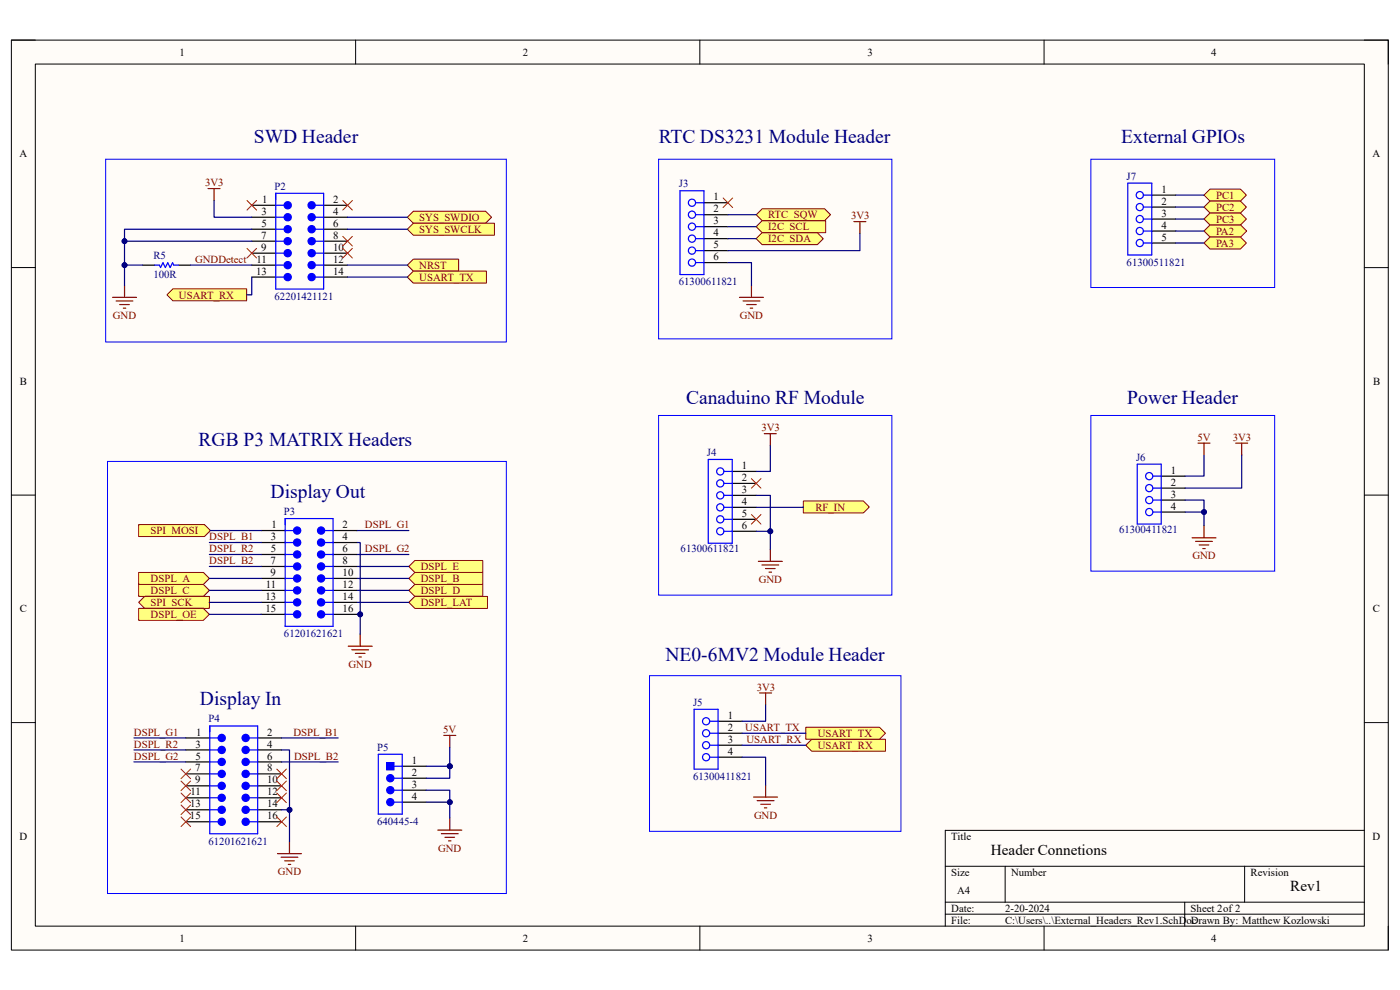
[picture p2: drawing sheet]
<svg xmlns="http://www.w3.org/2000/svg" width="297mm" height="210mm" viewBox="0 0 297 210" stroke-linecap="round" stroke-linejoin="round" font-family="sans-serif">
<path d="M2.4 8.5h292.1v193h-292.1z" fill-rule="evenodd" fill="#fffcf8"/>
<path d="M2.4 8.5h292.1v193h-292.1z" fill="none" stroke="#000" stroke-width=".21"/>
<path d="M7.5 13.6h281.9v182.9h-281.9z" fill-rule="evenodd" fill="#fffcf8"/>
<g fill="none" stroke="#000" stroke-width=".21">
<path d="M2.4 8.5h5.1M7.5 13.6h281.9v182.9h-281.9zM75.4 8.5v5.1M148.5 8.5v5.1M221.5 8.5v5.1M289.4 8.5h5.1v5.1M2.4 56.8h5.1M289.4 56.8h5.1M2.4 105h5.1M289.4 105h5.1M2.4 153.3h5.1M289.4 153.3h5.1"/>
<path d="M289.4 176.1h-88.9v20.4M75.4 196.5v5M148.5 196.5v5M200.5 183.8h88.9M200.5 191.4h88.9M200.5 193.9h88.9M213.2 183.8v7.6M221.5 196.5v5M251.3 191.4v5.1M264 183.8v7.6M294.5 196.5v5"/>
</g>
<path d="M55.4 115.1h5.1M55.4 112.5h5.1M246.3 103.5h5.1M246.3 101h5.1M246.3 106.1h5.1M246.3 108.6h5.1" fill="none" stroke="#000" stroke-width=".25"/>
<g fill="none" stroke="#00f" stroke-width=".25">
<path d="M241.3 98.5h5v12.7h-5zM60.5 115.1h1.8M244.6 103.5h1.7M244.6 101h1.7M244.6 108.6h1.7M244.6 106.1h1.7"/>
<circle cx="243.8" cy="103.5" r=".76"/>
<circle cx="243.8" cy="106.1" r=".76"/>
<circle cx="243.8" cy="108.6" r=".76"/>
<circle cx="243.8" cy="101" r=".76"/>
</g>
<circle cx="63" cy="115.1" r=".76" fill="#00f"/>
<g fill="none" stroke="#00f" stroke-width=".25">
<path d="M60.5 112.5h1.8M68.9 115.1h1.8"/>
<circle cx="63" cy="115.1" r=".76"/>
</g>
<path d="M70.7 115.1h5M70.7 112.5h5" fill="none" stroke="#000" stroke-width=".25"/>
<circle cx="68.1" cy="115.1" r=".76" fill="#00f"/>
<g fill="none" stroke="#00f" stroke-width=".25">
<path d="M68.9 112.5h1.8"/>
<circle cx="68.1" cy="115.1" r=".76"/>
</g>
<circle cx="68.1" cy="112.5" r=".76" fill="#00f"/>
<g fill="none" stroke="#00f" stroke-width=".25">
<path d="M60.5 117.6h1.8"/>
<circle cx="68.1" cy="112.5" r=".76"/>
</g>
<path d="M55.4 117.6h5.1M70.7 117.6h5" fill="none" stroke="#000" stroke-width=".25"/>
<circle cx="63" cy="117.6" r=".76" fill="#00f"/>
<g fill="none" stroke="#00f" stroke-width=".25">
<path d="M68.9 117.6h1.8"/>
<circle cx="63" cy="117.6" r=".76"/>
</g>
<circle cx="68.1" cy="117.6" r=".76" fill="#00f"/>
<g fill="none" stroke="#00f" stroke-width=".25">
<path d="M60.5 120.2h1.8"/>
<circle cx="68.1" cy="117.6" r=".76"/>
</g>
<path d="M55.4 120.2h5.1M70.7 120.2h5" fill="none" stroke="#000" stroke-width=".25"/>
<circle cx="63" cy="120.2" r=".76" fill="#00f"/>
<g fill="none" stroke="#00f" stroke-width=".25">
<path d="M68.9 120.2h1.8"/>
<circle cx="63" cy="120.2" r=".76"/>
</g>
<circle cx="68.1" cy="120.2" r=".76" fill="#00f"/>
<g fill="none" stroke="#00f" stroke-width=".25">
<path d="M60.5 122.7h1.8"/>
<circle cx="68.1" cy="120.2" r=".76"/>
</g>
<path d="M55.4 122.7h5.1M70.7 122.7h5" fill="none" stroke="#000" stroke-width=".25"/>
<circle cx="63" cy="122.7" r=".76" fill="#00f"/>
<g fill="none" stroke="#00f" stroke-width=".25">
<path d="M68.9 122.7h1.8"/>
<circle cx="63" cy="122.7" r=".76"/>
</g>
<circle cx="68.1" cy="122.7" r=".76" fill="#00f"/>
<g fill="none" stroke="#00f" stroke-width=".25">
<path d="M60.5 125.2h1.8"/>
<circle cx="68.1" cy="122.7" r=".76"/>
</g>
<path d="M55.4 125.2h5.1M70.7 125.2h5" fill="none" stroke="#000" stroke-width=".25"/>
<circle cx="63" cy="125.2" r=".76" fill="#00f"/>
<g fill="none" stroke="#00f" stroke-width=".25">
<path d="M68.9 125.2h1.8"/>
<circle cx="63" cy="125.2" r=".76"/>
</g>
<circle cx="68.1" cy="125.2" r=".76" fill="#00f"/>
<g fill="none" stroke="#00f" stroke-width=".25">
<path d="M60.5 127.8h1.8"/>
<circle cx="68.1" cy="125.2" r=".76"/>
</g>
<path d="M55.4 127.8h5.1M55.4 130.3h5.1M70.7 127.8h5M70.7 130.3h5" fill="none" stroke="#000" stroke-width=".25"/>
<circle cx="63" cy="127.8" r=".76" fill="#00f"/>
<g fill="none" stroke="#00f" stroke-width=".25">
<path d="M68.9 127.8h1.8"/>
<circle cx="63" cy="127.8" r=".76"/>
</g>
<circle cx="68.1" cy="127.8" r=".76" fill="#00f"/>
<g fill="none" stroke="#00f" stroke-width=".25">
<path d="M60.5 130.3h1.8"/>
<circle cx="68.1" cy="127.8" r=".76"/>
</g>
<circle cx="63" cy="130.3" r=".76" fill="#00f"/>
<g fill="none" stroke="#00f" stroke-width=".25">
<path d="M68.9 130.3h1.8"/>
<circle cx="63" cy="130.3" r=".76"/>
</g>
<circle cx="68.1" cy="130.3" r=".76" fill="#00f"/>
<g fill="none" stroke="#00f" stroke-width=".25">
<path d="M60.5 110h10.2v22.9h-10.2z"/>
<circle cx="68.1" cy="130.3" r=".76"/>
</g>
<circle cx="63" cy="112.5" r=".76" fill="#00f"/>
<g fill="none" stroke="#00f" stroke-width=".25">
<path d="M144.3 40.5h5v17.7h-5zM147.6 45.5h1.7M147.6 43h1.7M147.6 50.6h1.7M147.6 48.1h1.7M147.6 55.7h1.7M147.6 53.2h1.7M83.6 167.6h1.7"/>
<circle cx="146.8" cy="50.6" r=".76"/>
<circle cx="146.8" cy="53.2" r=".76"/>
<circle cx="146.8" cy="43" r=".76"/>
<circle cx="146.8" cy="48.1" r=".76"/>
<circle cx="146.8" cy="55.7" r=".76"/>
<circle cx="146.8" cy="45.5" r=".76"/>
<circle cx="63" cy="112.5" r=".76"/>
</g>
<path d="M149.3 45.5h5.1M149.3 43h5.1M149.3 48.1h5.1M149.3 50.6h5.1M149.3 53.2h5.1M149.3 55.7h5.1M85.3 162.5h5.1M85.3 165.1h5.1M85.3 167.6h5.1" fill="none" stroke="#000" stroke-width=".25"/>
<circle cx="82.8" cy="167.6" r=".76" fill="#00f"/>
<g fill="none" stroke="#00f" stroke-width=".25">
<path d="M83.6 165.1h1.7"/>
<circle cx="82.8" cy="167.6" r=".76"/>
</g>
<circle cx="82.8" cy="165.1" r=".76" fill="#00f"/>
<g fill="none" stroke="#00f" stroke-width=".25">
<path d="M83.6 162.5h1.7M83.6 170.2h1.7"/>
<circle cx="82.8" cy="165.1" r=".76"/>
</g>
<path d="M85.3 170.2h5.1" fill="none" stroke="#000" stroke-width=".25"/>
<circle cx="82.8" cy="170.2" r=".76" fill="#00f"/>
<circle cx="82.8" cy="170.2" r=".76" fill="none" stroke="#00f" stroke-width=".25"/>
<path d="M82 161.8h1.6v1.5h-1.6z" fill-rule="evenodd" fill="#00f"/>
<path d="M44.5 159.1h1.8M80.3 160h5v12.7h-5zM82 161.8h1.6v1.5h-1.6z" fill="none" stroke="#00f" stroke-width=".25"/>
<path d="M39.4 159.1h5.1M39.4 156.5h5.1" fill="none" stroke="#000" stroke-width=".25"/>
<circle cx="47" cy="159.1" r=".76" fill="#00f"/>
<g fill="none" stroke="#00f" stroke-width=".25">
<path d="M44.5 156.5h1.8M52.9 159.1h1.8"/>
<circle cx="47" cy="159.1" r=".76"/>
</g>
<path d="M54.7 159.1h5M54.7 156.5h5" fill="none" stroke="#000" stroke-width=".25"/>
<circle cx="52.1" cy="159.1" r=".76" fill="#00f"/>
<g fill="none" stroke="#00f" stroke-width=".25">
<path d="M52.9 156.5h1.8"/>
<circle cx="52.1" cy="159.1" r=".76"/>
</g>
<circle cx="52.1" cy="156.5" r=".76" fill="#00f"/>
<g fill="none" stroke="#00f" stroke-width=".25">
<path d="M44.5 161.6h1.8"/>
<circle cx="52.1" cy="156.5" r=".76"/>
</g>
<path d="M39.4 161.6h5.1M54.7 161.6h5" fill="none" stroke="#000" stroke-width=".25"/>
<circle cx="47" cy="161.6" r=".76" fill="#00f"/>
<g fill="none" stroke="#00f" stroke-width=".25">
<path d="M52.9 161.6h1.8"/>
<circle cx="47" cy="161.6" r=".76"/>
</g>
<circle cx="52.1" cy="161.6" r=".76" fill="#00f"/>
<g fill="none" stroke="#00f" stroke-width=".25">
<path d="M44.5 164.2h1.8"/>
<circle cx="52.1" cy="161.6" r=".76"/>
</g>
<path d="M39.4 164.2h5.1M54.7 164.2h5" fill="none" stroke="#000" stroke-width=".25"/>
<circle cx="47" cy="164.2" r=".76" fill="#00f"/>
<g fill="none" stroke="#00f" stroke-width=".25">
<path d="M52.9 164.2h1.8"/>
<circle cx="47" cy="164.2" r=".76"/>
</g>
<circle cx="52.1" cy="164.2" r=".76" fill="#00f"/>
<g fill="none" stroke="#00f" stroke-width=".25">
<path d="M44.5 166.7h1.8"/>
<circle cx="52.1" cy="164.2" r=".76"/>
</g>
<path d="M39.4 166.7h5.1M54.7 166.7h5" fill="none" stroke="#000" stroke-width=".25"/>
<circle cx="47" cy="166.7" r=".76" fill="#00f"/>
<g fill="none" stroke="#00f" stroke-width=".25">
<path d="M52.9 166.7h1.8"/>
<circle cx="47" cy="166.7" r=".76"/>
</g>
<circle cx="52.1" cy="166.7" r=".76" fill="#00f"/>
<g fill="none" stroke="#00f" stroke-width=".25">
<path d="M44.5 169.2h1.8"/>
<circle cx="52.1" cy="166.7" r=".76"/>
</g>
<path d="M39.4 169.2h5.1M54.7 169.2h5" fill="none" stroke="#000" stroke-width=".25"/>
<circle cx="47" cy="169.2" r=".76" fill="#00f"/>
<g fill="none" stroke="#00f" stroke-width=".25">
<path d="M52.9 169.2h1.8"/>
<circle cx="47" cy="169.2" r=".76"/>
</g>
<circle cx="52.1" cy="169.2" r=".76" fill="#00f"/>
<g fill="none" stroke="#00f" stroke-width=".25">
<path d="M44.5 171.8h1.8"/>
<circle cx="52.1" cy="169.2" r=".76"/>
</g>
<path d="M39.4 171.8h5.1M39.4 174.3h5.1M54.7 171.8h5M54.7 174.3h5" fill="none" stroke="#000" stroke-width=".25"/>
<circle cx="47" cy="171.8" r=".76" fill="#00f"/>
<g fill="none" stroke="#00f" stroke-width=".25">
<path d="M52.9 171.8h1.8"/>
<circle cx="47" cy="171.8" r=".76"/>
</g>
<circle cx="52.1" cy="171.8" r=".76" fill="#00f"/>
<g fill="none" stroke="#00f" stroke-width=".25">
<path d="M44.5 174.3h1.8"/>
<circle cx="52.1" cy="171.8" r=".76"/>
</g>
<circle cx="47" cy="174.3" r=".76" fill="#00f"/>
<g fill="none" stroke="#00f" stroke-width=".25">
<path d="M52.9 174.3h1.8"/>
<circle cx="47" cy="174.3" r=".76"/>
</g>
<circle cx="52.1" cy="174.3" r=".76" fill="#00f"/>
<g fill="none" stroke="#00f" stroke-width=".25">
<path d="M44.5 154h10.2v22.9h-10.2z"/>
<circle cx="52.1" cy="174.3" r=".76"/>
</g>
<circle cx="47" cy="156.5" r=".76" fill="#00f"/>
<g fill="none" stroke="#00f" stroke-width=".25">
<path d="M58.5 46.1h1.8M147.3 150.5h5v12.7h-5zM150.6 155.5h1.7M150.6 153h1.7M150.6 158.1h1.7M150.6 160.6h1.7"/>
<circle cx="47" cy="156.5" r=".76"/>
<circle cx="149.8" cy="158.1" r=".76"/>
<circle cx="149.8" cy="155.5" r=".76"/>
<circle cx="149.8" cy="153" r=".76"/>
<circle cx="149.8" cy="160.6" r=".76"/>
</g>
<path d="M53.4 46.1h5.1M53.4 43.5h5.1M152.3 155.5h5.1M152.3 153h5.1M152.3 158.1h5.1M152.3 160.6h5.1" fill="none" stroke="#000" stroke-width=".25"/>
<circle cx="61" cy="46.1" r=".76" fill="#00f"/>
<g fill="none" stroke="#00f" stroke-width=".25">
<path d="M58.5 43.5h1.8M66.9 46.1h1.8"/>
<circle cx="61" cy="46.1" r=".76"/>
</g>
<path d="M68.7 46.1h5M68.7 43.5h5" fill="none" stroke="#000" stroke-width=".25"/>
<circle cx="66.1" cy="46.1" r=".76" fill="#00f"/>
<g fill="none" stroke="#00f" stroke-width=".25">
<path d="M66.9 43.5h1.8"/>
<circle cx="66.1" cy="46.1" r=".76"/>
</g>
<circle cx="66.1" cy="43.5" r=".76" fill="#00f"/>
<g fill="none" stroke="#00f" stroke-width=".25">
<path d="M58.5 48.6h1.8"/>
<circle cx="66.1" cy="43.5" r=".76"/>
</g>
<path d="M53.4 48.6h5.1M68.7 48.6h5" fill="none" stroke="#000" stroke-width=".25"/>
<circle cx="61" cy="48.6" r=".76" fill="#00f"/>
<g fill="none" stroke="#00f" stroke-width=".25">
<path d="M66.9 48.6h1.8"/>
<circle cx="61" cy="48.6" r=".76"/>
</g>
<circle cx="66.1" cy="48.6" r=".76" fill="#00f"/>
<g fill="none" stroke="#00f" stroke-width=".25">
<path d="M58.5 51.2h1.8"/>
<circle cx="66.1" cy="48.6" r=".76"/>
</g>
<path d="M53.4 51.2h5.1M68.7 51.2h5" fill="none" stroke="#000" stroke-width=".25"/>
<circle cx="61" cy="51.2" r=".76" fill="#00f"/>
<g fill="none" stroke="#00f" stroke-width=".25">
<path d="M66.9 51.2h1.8"/>
<circle cx="61" cy="51.2" r=".76"/>
</g>
<circle cx="66.1" cy="51.2" r=".76" fill="#00f"/>
<g fill="none" stroke="#00f" stroke-width=".25">
<path d="M58.5 53.7h1.8"/>
<circle cx="66.1" cy="51.2" r=".76"/>
</g>
<path d="M53.4 53.7h5.1M68.7 53.7h5" fill="none" stroke="#000" stroke-width=".25"/>
<circle cx="61" cy="53.7" r=".76" fill="#00f"/>
<g fill="none" stroke="#00f" stroke-width=".25">
<path d="M66.9 53.7h1.8"/>
<circle cx="61" cy="53.7" r=".76"/>
</g>
<circle cx="66.1" cy="53.7" r=".76" fill="#00f"/>
<g fill="none" stroke="#00f" stroke-width=".25">
<path d="M58.5 56.2h1.8"/>
<circle cx="66.1" cy="53.7" r=".76"/>
</g>
<path d="M53.4 56.2h5.1M68.7 56.2h5" fill="none" stroke="#000" stroke-width=".25"/>
<circle cx="61" cy="56.2" r=".76" fill="#00f"/>
<g fill="none" stroke="#00f" stroke-width=".25">
<path d="M66.9 56.2h1.8"/>
<circle cx="61" cy="56.2" r=".76"/>
</g>
<circle cx="66.1" cy="56.2" r=".76" fill="#00f"/>
<g fill="none" stroke="#00f" stroke-width=".25">
<path d="M58.5 58.8h1.8"/>
<circle cx="66.1" cy="56.2" r=".76"/>
</g>
<path d="M53.4 58.8h5.1M68.7 58.8h5" fill="none" stroke="#000" stroke-width=".25"/>
<circle cx="61" cy="58.8" r=".76" fill="#00f"/>
<g fill="none" stroke="#00f" stroke-width=".25">
<path d="M66.9 58.8h1.8"/>
<circle cx="61" cy="58.8" r=".76"/>
</g>
<circle cx="66.1" cy="58.8" r=".76" fill="#00f"/>
<g fill="none" stroke="#00f" stroke-width=".25">
<path d="M58.5 41h10.2v20.3h-10.2z"/>
<circle cx="66.1" cy="58.8" r=".76"/>
</g>
<circle cx="61" cy="43.5" r=".76" fill="#00f"/>
<circle cx="61" cy="43.5" r=".76" fill="none" stroke="#00f" stroke-width=".25"/>
<path d="M231.4 88.1h39v33.1h-39zM137.8 143.3h53.3v33.1h-53.3z" fill="none" stroke="#00f" stroke-width=".21"/>
<g fill="none" stroke="#800000" stroke-width=".25">
<path d="M254.2 94h2.5M255.4 94v2.6M262.2 94h2.5M263.4 94v2.6M252.9 114.1h5.1M253.7 114.9h3.5M254.4 115.6h2M255.2 116.4h.5M255.4 111.5v2.6M161.2 147h2.5M162.4 147v2.5M159.9 169.1h5.1"/>
<path d="M160.6 169.9h3.6M161.4 170.6h2M162.2 171.4h.5M162.4 166.5v2.6"/>
</g>
<path d="M172.2 156.8h15.7v2.6h-15.7l-1.3-1.3z" fill-rule="evenodd" fill="#ffff80"/>
<path d="M172.2 156.8h15.7v2.6h-15.7l-1.3-1.3z" fill="none" stroke="#800000" stroke-width=".21"/>
<path d="M22.4 33.8h85v38.7h-85z" fill="none" stroke="#00f" stroke-width=".21"/>
<path d="M44.1 40h2.6M45.4 40v2.5M94.1 156h2.6M95.4 156v2.5M92.9 176.1h5.1M93.6 176.9h3.6M94.4 177.6h2M95.2 178.4h.5M95.4 173.6v2.5" fill="none" stroke="#800000" stroke-width=".25"/>
<path d="M52.4 42.5l2 2.1M54.4 42.5l-2 2.1M72.7 42.5l2.1 2.1M74.8 42.5l-2.1 2.1" fill="none" stroke="#f00" stroke-width=".21"/>
<path d="M86.4 46.1l1.3-1.3h15.3l1.3 1.3-1.3 1.3h-15.3z" fill-rule="evenodd" fill="#ffff80"/>
<path d="M86.4 46.1l1.3-1.3h15.3l1.3 1.3-1.3 1.3h-15.3z" fill="none" stroke="#800000" stroke-width=".21"/>
<path d="M86.4 48.6l1.3-1.2h17.2v2.5h-17.2z" fill-rule="evenodd" fill="#ffff80"/>
<path d="M86.4 48.6l1.3-1.2h17.2v2.5h-17.2z" fill="none" stroke="#800000" stroke-width=".21"/>
<path d="M86.4 56.2l1.3-1.2h9.6v2.5h-9.6z" fill-rule="evenodd" fill="#ffff80"/>
<path d="M86.4 56.2l1.3-1.2h9.6v2.5h-9.6z" fill="none" stroke="#800000" stroke-width=".21"/>
<path d="M86.4 58.8l1.3-1.3h15.5v2.6h-15.5z" fill-rule="evenodd" fill="#ffff80"/>
<path d="M86.4 58.8l1.3-1.3h15.5v2.6h-15.5z" fill="none" stroke="#800000" stroke-width=".21"/>
<path d="M52.4 52.7l2 2M54.4 52.7l-2 2M72.7 50.1l2.1 2.1M72.7 52.7l2.1 2M74.8 50.1l-2.1 2.1M74.8 52.7l-2.1 2" fill="none" stroke="#f00" stroke-width=".21"/>
<path d="M30.3 56.2h2.5M37.9 56.2h2.5" fill="none" stroke="#000" stroke-width=".25"/>
<path d="M32.8 56.2h1l.3 .6 .5-1.1 .5 1.1 .5-1.1 .5 1.1 .5-1.1 .3 .5h1" fill="none" stroke="#00f" stroke-width=".25"/>
<path d="M23.9 63.1h5.1M24.6 63.8h3.6M25.4 64.6h2M26.2 65.4h.5M26.4 60.5v2.6" fill="none" stroke="#800000" stroke-width=".25"/>
<path d="M36.7 61.3h15.6v2.5h-15.6l-1.3-1.3z" fill-rule="evenodd" fill="#ffff80"/>
<path d="M36.7 61.3h15.6v2.5h-15.6l-1.3-1.3z" fill="none" stroke="#800000" stroke-width=".21"/>
<path d="M161.7 44.3h13.2l1.3 1.3-1.3 1.2h-13.2l-1.3-1.2z" fill-rule="evenodd" fill="#ffff80"/>
<path d="M161.7 44.3h13.2l1.3 1.3-1.3 1.2h-13.2l-1.3-1.2z" fill="none" stroke="#800000" stroke-width=".21"/>
<path d="M160.4 48.1l1.3-1.3h13.5v2.6h-13.5z" fill-rule="evenodd" fill="#ffff80"/>
<path d="M160.4 48.1l1.3-1.3h13.5v2.6h-13.5z" fill="none" stroke="#800000" stroke-width=".21"/>
<path d="M161.7 49.4h11.7l1.3 1.2-1.3 1.3h-11.7l-1.3-1.3z" fill-rule="evenodd" fill="#ffff80"/>
<path d="M161.7 49.4h11.7l1.3 1.2-1.3 1.3h-11.7l-1.3-1.3z" fill="none" stroke="#800000" stroke-width=".21"/>
<path d="M181.2 47h2.5M182.4 47v2.6M156.9 63.1h5.1M157.6 63.8h3.6M158.4 64.6h2M159.2 65.4h.5M159.4 60.5v2.6" fill="none" stroke="#800000" stroke-width=".25"/>
<path d="M153.4 42l2 2M155.4 42l-2 2" fill="none" stroke="#f00" stroke-width=".21"/>
<path d="M29.4 111.3h14l1.2 1.2-1.2 1.3h-14z" fill-rule="evenodd" fill="#ffff80"/>
<path d="M29.4 111.3h14l1.2 1.2-1.2 1.3h-14z" fill="none" stroke="#800000" stroke-width=".21"/>
<path d="M29.4 124h13.7l1.3 1.2-1.3 1.3h-13.7z" fill-rule="evenodd" fill="#ffff80"/>
<path d="M29.4 124h13.7l1.3 1.2-1.3 1.3h-13.7z" fill="none" stroke="#800000" stroke-width=".21"/>
<path d="M30.7 126.5h13.7v2.6h-13.7l-1.3-1.3z" fill-rule="evenodd" fill="#ffff80"/>
<path d="M30.7 126.5h13.7v2.6h-13.7l-1.3-1.3z" fill="none" stroke="#800000" stroke-width=".21"/>
<path d="M29.4 129.1h13.7l1.3 1.2-1.3 1.3h-13.7z" fill-rule="evenodd" fill="#ffff80"/>
<path d="M29.4 129.1h13.7l1.3 1.2-1.3 1.3h-13.7z" fill="none" stroke="#800000" stroke-width=".21"/>
<path d="M86.7 120.2l1.3-1.3h14.4v2.5h-14.4z" fill-rule="evenodd" fill="#ffff80"/>
<path d="M86.7 120.2l1.3-1.3h14.4v2.5h-14.4z" fill="none" stroke="#800000" stroke-width=".21"/>
<path d="M86.7 122.7l1.3-1.3h14.4v2.6h-14.4z" fill-rule="evenodd" fill="#ffff80"/>
<path d="M86.7 122.7l1.3-1.3h14.4v2.6h-14.4z" fill="none" stroke="#800000" stroke-width=".21"/>
<path d="M88 124h14.4v2.5h-14.4l-1.3-1.3z" fill-rule="evenodd" fill="#ffff80"/>
<path d="M88 124h14.4v2.5h-14.4l-1.3-1.3z" fill="none" stroke="#800000" stroke-width=".21"/>
<path d="M88 126.5h15.4v2.6h-15.4l-1.3-1.3z" fill-rule="evenodd" fill="#ffff80"/>
<path d="M88 126.5h15.4v2.6h-15.4l-1.3-1.3z" fill="none" stroke="#800000" stroke-width=".21"/>
<path d="M29.4 121.4h13.7l1.3 1.3-1.3 1.3h-13.7z" fill-rule="evenodd" fill="#ffff80"/>
<path d="M29.4 121.4h13.7l1.3 1.3-1.3 1.3h-13.7z" fill="none" stroke="#800000" stroke-width=".21"/>
<g fill="none" stroke="#800000" stroke-width=".25">
<path d="M162.2 92h2.5M163.4 92v2.5M160.9 119.1h5.1M161.6 119.9h3.6M163.4 116.5v2.6M73.9 137.1h5.1M74.6 137.8h3.6M75.4 138.6h2M76.2 139.4h.5M76.4 134.5v2.6M162.4 120.6h2M163.2 121.4h.5"/>
<path d="M61.4 178.6v2.5M58.9 181.1h5.1M59.6 181.9h3.6M60.4 182.6h2M61.2 183.4h.5"/>
</g>
<g fill="none" stroke="#f00" stroke-width=".21">
<path d="M159.4 101.5l2 2.1M159.4 109.2l2 2M161.4 101.5l-2 2.1M161.4 109.2l-2 2M38.4 170.8l2 2M38.4 168.2l2 2.1M38.4 165.7l2 2M38.4 163.2l2 2M38.4 173.3l2 2M40.4 170.8l-2 2M40.4 168.2l-2 2.1M40.4 165.7l-2 2"/>
<path d="M40.4 163.2l-2 2M40.4 173.3l-2 2M58.7 163.2l2.1 2M58.7 165.7l2.1 2M58.7 168.2l2.1 2.1M58.7 173.3l2.1 2M60.8 163.2l-2.1 2M60.8 165.7l-2.1 2M60.8 168.2l-2.1 2.1M60.8 173.3l-2.1 2"/>
</g>
<path d="M155.3 102.5h5.1M155.3 100h5.1M155.3 105.1h5.1M155.3 107.6h5.1M155.3 110.2h5.1M155.3 112.7h5.1" fill="none" stroke="#000" stroke-width=".25"/>
<g fill="none" stroke="#00f" stroke-width=".25">
<path d="M150.3 97.5h5v17.7h-5zM153.6 102.5h1.7M153.6 100h1.7M153.6 107.6h1.7M153.6 105.1h1.7M153.6 112.7h1.7M153.6 110.2h1.7"/>
<circle cx="152.8" cy="112.7" r=".76"/>
<circle cx="152.8" cy="105.1" r=".76"/>
<circle cx="152.8" cy="110.2" r=".76"/>
<circle cx="152.8" cy="100" r=".76"/>
<circle cx="152.8" cy="102.5" r=".76"/>
<circle cx="152.8" cy="107.6" r=".76"/>
</g>
<path d="M170.4 106.3h12.8l1.2 1.2-1.2 1.3h-12.8z" fill-rule="evenodd" fill="#ffff80"/>
<path d="M170.4 106.3h12.8l1.2 1.2-1.2 1.3h-12.8z" fill="none" stroke="#800000" stroke-width=".21"/>
<path d="M139.7 33.8h49.5v38.1h-49.5zM22.8 97.9h84.6v91.6h-84.6zM139.7 88.1h49.5v38.1h-49.5z" fill="none" stroke="#00f" stroke-width=".21"/>
<path d="M170.9 154.3h15.7l1.3 1.3-1.3 1.2h-15.7z" fill-rule="evenodd" fill="#ffff80"/>
<path d="M170.9 154.3h15.7l1.3 1.3-1.3 1.2h-15.7z" fill="none" stroke="#800000" stroke-width=".21"/>
<path d="M244.3 43.9h5.1M244.3 41.4h5.1M244.3 46.5h5.1M244.3 49h5.1M244.3 51.6h5.1" fill="none" stroke="#000" stroke-width=".25"/>
<g fill="none" stroke="#00f" stroke-width=".25">
<path d="M239.3 38.9h5v15.2h-5zM242.6 43.9h1.7M242.6 41.4h1.7M242.6 49h1.7M242.6 46.5h1.7M242.6 51.6h1.7"/>
<circle cx="241.8" cy="51.6" r=".76"/>
<circle cx="241.8" cy="46.5" r=".76"/>
<circle cx="241.8" cy="43.9" r=".76"/>
<circle cx="241.8" cy="41.4" r=".76"/>
<circle cx="241.8" cy="49" r=".76"/>
</g>
<path d="M256.7 40.1h6.5l1.2 1.3-1.2 1.3h-6.5l-1.3-1.3z" fill-rule="evenodd" fill="#ffff80"/>
<path d="M256.7 40.1h6.5l1.2 1.3-1.2 1.3h-6.5l-1.3-1.3z" fill="none" stroke="#800000" stroke-width=".21"/>
<path d="M255.4 43.9l1.3-1.2h6.5l1.2 1.2-1.2 1.3h-6.5z" fill-rule="evenodd" fill="#ffff80"/>
<path d="M255.4 43.9l1.3-1.2h6.5l1.2 1.2-1.2 1.3h-6.5z" fill="none" stroke="#800000" stroke-width=".21"/>
<path d="M256.7 45.2h6.5l1.2 1.3-1.2 1.2h-6.5l-1.3-1.2z" fill-rule="evenodd" fill="#ffff80"/>
<path d="M256.7 45.2h6.5l1.2 1.3-1.2 1.2h-6.5l-1.3-1.2z" fill="none" stroke="#800000" stroke-width=".21"/>
<path d="M256.7 47.7h6.5l1.3 1.3-1.3 1.3h-6.5l-1.3-1.3z" fill-rule="evenodd" fill="#ffff80"/>
<path d="M256.7 47.7h6.5l1.3 1.3-1.3 1.3h-6.5l-1.3-1.3z" fill="none" stroke="#800000" stroke-width=".21"/>
<path d="M256.7 50.3h6.5l1.2 1.3-1.2 1.2h-6.5l-1.3-1.2z" fill-rule="evenodd" fill="#ffff80"/>
<path d="M256.7 50.3h6.5l1.2 1.3-1.2 1.2h-6.5l-1.3-1.2z" fill="none" stroke="#800000" stroke-width=".21"/>
<path d="M231.4 33.8h39v27.2h-39z" fill="none" stroke="#00f" stroke-width=".21"/>
<path d="M255.4 96.6v4.4h-4M263.4 96.6v6.9h-12M255.4 108.6v2.9" fill="none" stroke="#000080" stroke-width=".25"/>
<circle cx="255.4" cy="108.6" r=".51" fill="#000080"/>
<circle cx="255.4" cy="108.6" r=".51" fill="none" stroke="#000080" stroke-width=".21"/>
<path d="M251.4 106.1h4v2.5h-4" fill="none" stroke="#000080" stroke-width=".25"/>
<circle cx="255.4" cy="108.6" r=".51" fill="#000080"/>
<circle cx="255.4" cy="108.6" r=".51" fill="none" stroke="#000080" stroke-width=".21"/>
<path d="M157.4 158.1h13.5M162.4 149.5v3.5h-5M90.4 162.5h5M157.4 160.6h5v5.9" fill="none" stroke="#000080" stroke-width=".25"/>
<circle cx="95.4" cy="162.6" r=".51" fill="#000080"/>
<circle cx="95.4" cy="162.6" r=".51" fill="none" stroke="#000080" stroke-width=".21"/>
<path d="M90.4 167.6h5v2.6" fill="none" stroke="#000080" stroke-width=".25"/>
<circle cx="95.4" cy="170.2" r=".51" fill="#000080"/>
<circle cx="95.4" cy="170.2" r=".51" fill="none" stroke="#000080" stroke-width=".21"/>
<path d="M90.4 170.2h5v3.4" fill="none" stroke="#000080" stroke-width=".25"/>
<circle cx="95.4" cy="170.2" r=".51" fill="#000080"/>
<circle cx="95.4" cy="170.2" r=".51" fill="none" stroke="#000080" stroke-width=".21"/>
<path d="M95.4 162.5v2.6h-5" fill="none" stroke="#000080" stroke-width=".25"/>
<circle cx="95.4" cy="162.6" r=".51" fill="#000080"/>
<circle cx="95.4" cy="162.6" r=".51" fill="none" stroke="#000080" stroke-width=".21"/>
<path d="M95.4 158.5v4" fill="none" stroke="#000080" stroke-width=".25"/>
<circle cx="95.4" cy="162.6" r=".51" fill="#000080"/>
<circle cx="95.4" cy="162.6" r=".51" fill="none" stroke="#000080" stroke-width=".21"/>
<path d="M26.4 56.2v4.3M40.4 56.2h13M45.4 42.5v3.6h8M53.4 58.8v3.7h-1.1M73.7 48.6h12.7M73.7 46.1h12.7M73.7 56.2h12.7M73.7 58.8h12.7" fill="none" stroke="#000080" stroke-width=".25"/>
<circle cx="26.4" cy="56.2" r=".51" fill="#000080"/>
<circle cx="26.4" cy="56.2" r=".51" fill="none" stroke="#000080" stroke-width=".21"/>
<path d="M53.4 48.6h-27v2.6" fill="none" stroke="#000080" stroke-width=".25"/>
<circle cx="26.4" cy="51.2" r=".51" fill="#000080"/>
<circle cx="26.4" cy="51.2" r=".51" fill="none" stroke="#000080" stroke-width=".21"/>
<path d="M53.4 51.2h-27v5h3.9" fill="none" stroke="#000080" stroke-width=".25"/>
<circle cx="26.4" cy="56.2" r=".51" fill="#000080"/>
<circle cx="26.4" cy="56.2" r=".51" fill="none" stroke="#000080" stroke-width=".21"/>
<circle cx="26.4" cy="51.2" r=".51" fill="#000080"/>
<circle cx="26.4" cy="51.2" r=".51" fill="none" stroke="#000080" stroke-width=".21"/>
<g fill="none" stroke="#000080" stroke-width=".25">
<path d="M154.4 55.7h5v4.8M154.4 45.5h6M154.4 48.1h6M154.4 50.6h6M182.4 49.6v3.6h-28M44.6 112.5h10.8M44.4 125.2h11M44.4 122.7h11M44.4 127.8h11M44.4 130.3h11M75.7 130.3h.7v4.2M75.7 125.2h11"/>
<path d="M75.7 122.7h11M75.7 127.8h11M75.7 120.2h11"/>
</g>
<circle cx="76.4" cy="130.3" r=".51" fill="#000080"/>
<circle cx="76.4" cy="130.3" r=".51" fill="none" stroke="#000080" stroke-width=".21"/>
<path d="M44.4 115.1h11M44.4 117.6h11M75.7 115.1h.7v15.2M75.7 117.6h11M75.7 112.5h11M44.4 120.2h11" fill="none" stroke="#000080" stroke-width=".25"/>
<circle cx="76.4" cy="130.3" r=".51" fill="#000080"/>
<circle cx="76.4" cy="130.3" r=".51" fill="none" stroke="#000080" stroke-width=".21"/>
<path d="M28.4 159.1h11M28.4 156.5h11M59.7 156.5h12M28.4 161.6h11M59.7 161.6h12M61.4 171.8v6.8" fill="none" stroke="#000080" stroke-width=".25"/>
<circle cx="61.4" cy="171.8" r=".51" fill="#000080"/>
<circle cx="61.4" cy="171.8" r=".51" fill="none" stroke="#000080" stroke-width=".21"/>
<path d="M59.7 159.1h1.7v12.7h-1.7" fill="none" stroke="#000080" stroke-width=".25"/>
<circle cx="61.4" cy="171.8" r=".51" fill="#000080"/>
<circle cx="61.4" cy="171.8" r=".51" fill="none" stroke="#000080" stroke-width=".21"/>
<path d="M163.4 94.5v5.5h-3M160.4 112.7h3v3.8" fill="none" stroke="#000080" stroke-width=".25"/>
<circle cx="163.4" cy="112.7" r=".51" fill="#000080"/>
<circle cx="163.4" cy="112.7" r=".51" fill="none" stroke="#000080" stroke-width=".21"/>
<path d="M160.4 105.1h3v7.6" fill="none" stroke="#000080" stroke-width=".25"/>
<circle cx="163.4" cy="112.7" r=".51" fill="#000080"/>
<circle cx="163.4" cy="112.7" r=".51" fill="none" stroke="#000080" stroke-width=".21"/>
<path d="M249.4 41.4h6M249.4 43.9h6M249.4 46.5h6M249.4 49h6M249.4 51.6h6M170.4 107.5l-10 .1M157.4 155.5h13.5" fill="none" stroke="#000080" stroke-width=".25"/>
<g font-size="4.1" fill="#000080">
<text x="53.8" y="30.4">SWD Header</text>
<text x="139.7" y="30.4">RTC DS3231 Module Header</text>
<text x="237.9" y="30.4">External GPIOs</text>
<text x="145.6" y="85.6">Canaduino RF Module</text>
<text x="239.1" y="85.6">Power Header</text>
<text x="42.1" y="94.7">RGB P3 MATRIX Headers</text>
<text x="57.4" y="105.7">Display Out</text>
<text x="141.2" y="140.2">NE0-6MV2 Module Header</text>
<text x="42.4" y="149.6">Display In</text>
</g>
<g font-size="3.2">
<text x="210.2" y="181.4">Header Connetions</text>
<text x="273.7" y="188.9">Rev1</text>
</g>
<g font-size="2.3">
<text x="38.1" y="11.8">1</text>
<text x="110.9" y="11.8">2</text>
<text x="184" y="11.8">3</text>
<text x="256.9" y="11.8">4</text>
<text x="4.1" y="33.4">A</text>
<text x="291.2" y="33.4">A</text>
<text x="246.4" y="40.9">1</text>
<text x="55.5" y="45.6">3</text>
<text x="55.6" y="43.1">1</text>
<text x="70.7" y="45.6">4</text>
<text x="70.7" y="43.1">2</text>
<text x="151.4" y="45">2</text>
<text x="151.4" y="42.5">1</text>
<text x="151.4" y="47.6">3</text>
<text x="246.4" y="43.4">2</text>
<text x="246.4" y="46">3</text>
<text x="55.4" y="50.7">7</text>
<text x="55.4" y="53.2">9</text>
<text x="55.5" y="48.1">5</text>
<text x="70.7" y="48.1">6</text>
<text x="70.7" y="50.7">8</text>
<text x="70.7" y="53.2">10</text>
<text x="151.4" y="50.1">4</text>
<text x="151.4" y="52.7">5</text>
<text x="246.4" y="48.5">4</text>
<text x="246.4" y="51.1">5</text>
<text x="54.4" y="58.3">13</text>
<text x="54.4" y="55.8">11</text>
<text x="70.7" y="55.8">12</text>
<text x="70.7" y="58.3">14</text>
<text x="151.4" y="55.2">6</text>
<text x="4.2" y="81.7">B</text>
<text x="291.3" y="81.7">B</text>
<text x="157.4" y="99.5">1</text>
<text x="248.4" y="100.5">1</text>
<text x="157.4" y="102.1">2</text>
<text x="157.4" y="104.6">3</text>
<text x="157.4" y="107.1">4</text>
<text x="248.4" y="103">2</text>
<text x="248.4" y="105.6">3</text>
<text x="57.6" y="112.1">1</text>
<text x="72.7" y="112.1">2</text>
<text x="157.4" y="109.7">5</text>
<text x="157.4" y="112.2">6</text>
<text x="248.4" y="108.1">4</text>
<text x="57.4" y="119.7">7</text>
<text x="57.4" y="117.1">5</text>
<text x="57.5" y="114.6">3</text>
<text x="72.7" y="114.6">4</text>
<text x="72.7" y="117.1">6</text>
<text x="72.7" y="119.7">8</text>
<text x="56.4" y="124.8">11</text>
<text x="57.4" y="122.2">9</text>
<text x="72.7" y="122.2">10</text>
<text x="72.7" y="124.8">12</text>
<text x="4.2" y="129.9">C</text>
<text x="56.3" y="129.8">15</text>
<text x="56.3" y="127.3">13</text>
<text x="72.7" y="127.3">14</text>
<text x="72.7" y="129.8">16</text>
<text x="291.3" y="129.9">C</text>
<text x="154.4" y="155.1">2</text>
<text x="154.4" y="152.5">1</text>
<text x="41.5" y="158.6">3</text>
<text x="41.5" y="161.1">5</text>
<text x="41.6" y="156">1</text>
<text x="56.7" y="158.6">4</text>
<text x="56.7" y="156">2</text>
<text x="56.7" y="161.1">6</text>
<text x="154.4" y="157.6">3</text>
<text x="154.4" y="160.1">4</text>
<text x="41.4" y="163.7">7</text>
<text x="41.4" y="166.2">9</text>
<text x="56.7" y="163.7">8</text>
<text x="56.7" y="166.2">10</text>
<text x="87.4" y="162.1">1</text>
<text x="87.4" y="164.6">2</text>
<text x="87.4" y="167.1">3</text>
<text x="40.3" y="173.8">15</text>
<text x="40.3" y="171.3">13</text>
<text x="40.4" y="168.7">11</text>
<text x="56.7" y="168.7">12</text>
<text x="56.7" y="171.3">14</text>
<text x="56.7" y="173.8">16</text>
<text x="87.4" y="169.7">4</text>
<text x="4.1" y="178.2">D</text>
<text x="201.8" y="178.2">Title</text>
<text x="291.2" y="178.2">D</text>
<text x="201.8" y="185.8">Size</text>
<text x="214.5" y="185.8">Number</text>
<text x="265.3" y="185.8">Revision</text>
<text x="203.1" y="189.6">A4</text>
<text x="201.8" y="193.4">Date:</text>
<text x="201.8" y="196">File:</text>
<text x="213.2" y="196">C:\Users\..\External_Headers_Rev1.SchDoc</text>
<text x="213.2" y="193.4">2-20-2024</text>
<text x="252.6" y="193.4">Sheet 2of 2</text>
<text x="252.6" y="196">Drawn By: Matthew Kozlowski</text>
<text x="38.1" y="199.8">1</text>
<text x="110.9" y="199.8">2</text>
<text x="184" y="199.8">3</text>
<text x="256.9" y="199.8">4</text>
</g>
<g font-size="2.3" fill="#800000">
<text x="43.5" y="39.5">3V3</text>
<text x="88.9" y="46.9">SYS_SWDIO</text>
<text x="162.9" y="46.3">RTC_SQW</text>
<text x="180.6" y="46.5">3V3</text>
<text x="258" y="42.2">PC1</text>
<text x="258" y="44.7">PC2</text>
<text x="258" y="47.2">PC3</text>
<text x="88.9" y="49.4">SYS_SWCLK</text>
<text x="162.9" y="48.9">I2C_SCL</text>
<text x="162.9" y="51.4">I2C_SDA</text>
<text x="258" y="49.8">PA2</text>
<text x="258" y="52.3">PA3</text>
<text x="41.4" y="55.8">GNDDetect</text>
<text x="88.9" y="57">NRST</text>
<text x="88.9" y="59.6">USART_TX</text>
<text x="38" y="63.3">USART_RX</text>
<text x="24" y="67.7">GND</text>
<text x="157" y="67.7">GND</text>
<text x="161.5" y="91.5">3V3</text>
<text x="254" y="93.5">5V</text>
<text x="261.5" y="93.5">3V3</text>
<text x="32" y="113.3">SPI_MOSI</text>
<text x="77.4" y="112.1">DSPL_G1</text>
<text x="173" y="108.3">RF_IN</text>
<text x="44.4" y="114.6">DSPL_B1</text>
<text x="44.4" y="117.1">DSPL_R2</text>
<text x="44.4" y="119.7">DSPL_B2</text>
<text x="77.4" y="117.1">DSPL_G2</text>
<text x="253" y="118.7">GND</text>
<text x="32" y="123.5">DSPL_A</text>
<text x="89.3" y="120.9">DSPL_E</text>
<text x="89.3" y="123.5">DSPL_B</text>
<text x="161" y="123.7">GND</text>
<text x="32" y="126">DSPL_C</text>
<text x="32" y="128.6">SPI_SCK</text>
<text x="32" y="131.1">DSPL_OE</text>
<text x="89.3" y="126">DSPL_D</text>
<text x="89.3" y="128.6">DSPL_LAT</text>
<text x="74" y="141.7">GND</text>
<text x="160.5" y="146.5">3V3</text>
<text x="94" y="155.5">5V</text>
<text x="158.1" y="155.1">USART_TX</text>
<text x="28.4" y="158.6">DSPL_R2</text>
<text x="28.4" y="161.1">DSPL_G2</text>
<text x="28.4" y="156">DSPL_G1</text>
<text x="62.3" y="156">DSPL_B1</text>
<text x="62.4" y="161.1">DSPL_B2</text>
<text x="158.4" y="157.6">USART_RX</text>
<text x="173.5" y="158.9">USART_RX</text>
<text x="173.5" y="156.3">USART_TX</text>
<text x="160" y="173.7">GND</text>
<text x="59" y="185.7">GND</text>
<text x="93" y="180.7">GND</text>
</g>
<g font-size="2.3" fill="#000080">
<text x="58.3" y="40.3">P2</text>
<text x="144" y="39.7">J3</text>
<text x="239" y="38.1">J7</text>
<text x="32.6" y="55">R5</text>
<text x="32.6" y="59.1">100R</text>
<text x="239" y="56.4">61300511821</text>
<text x="58.3" y="63.6">62201421121</text>
<text x="144" y="60.5">61300611821</text>
<text x="150" y="96.7">J4</text>
<text x="241" y="97.7">J6</text>
<text x="60.2" y="109.3">P3</text>
<text x="237.4" y="113.1">61300411821</text>
<text x="144.4" y="117.1">61300611821</text>
<text x="60.2" y="135.2">61201621621</text>
<text x="147" y="149.7">J5</text>
<text x="44.2" y="153.2">P4</text>
<text x="80" y="159.3">P5</text>
<text x="147" y="165.5">61300411821</text>
<text x="44.2" y="179.2">61201621621</text>
<text x="80" y="175">640445-4</text>
</g>
</svg>
